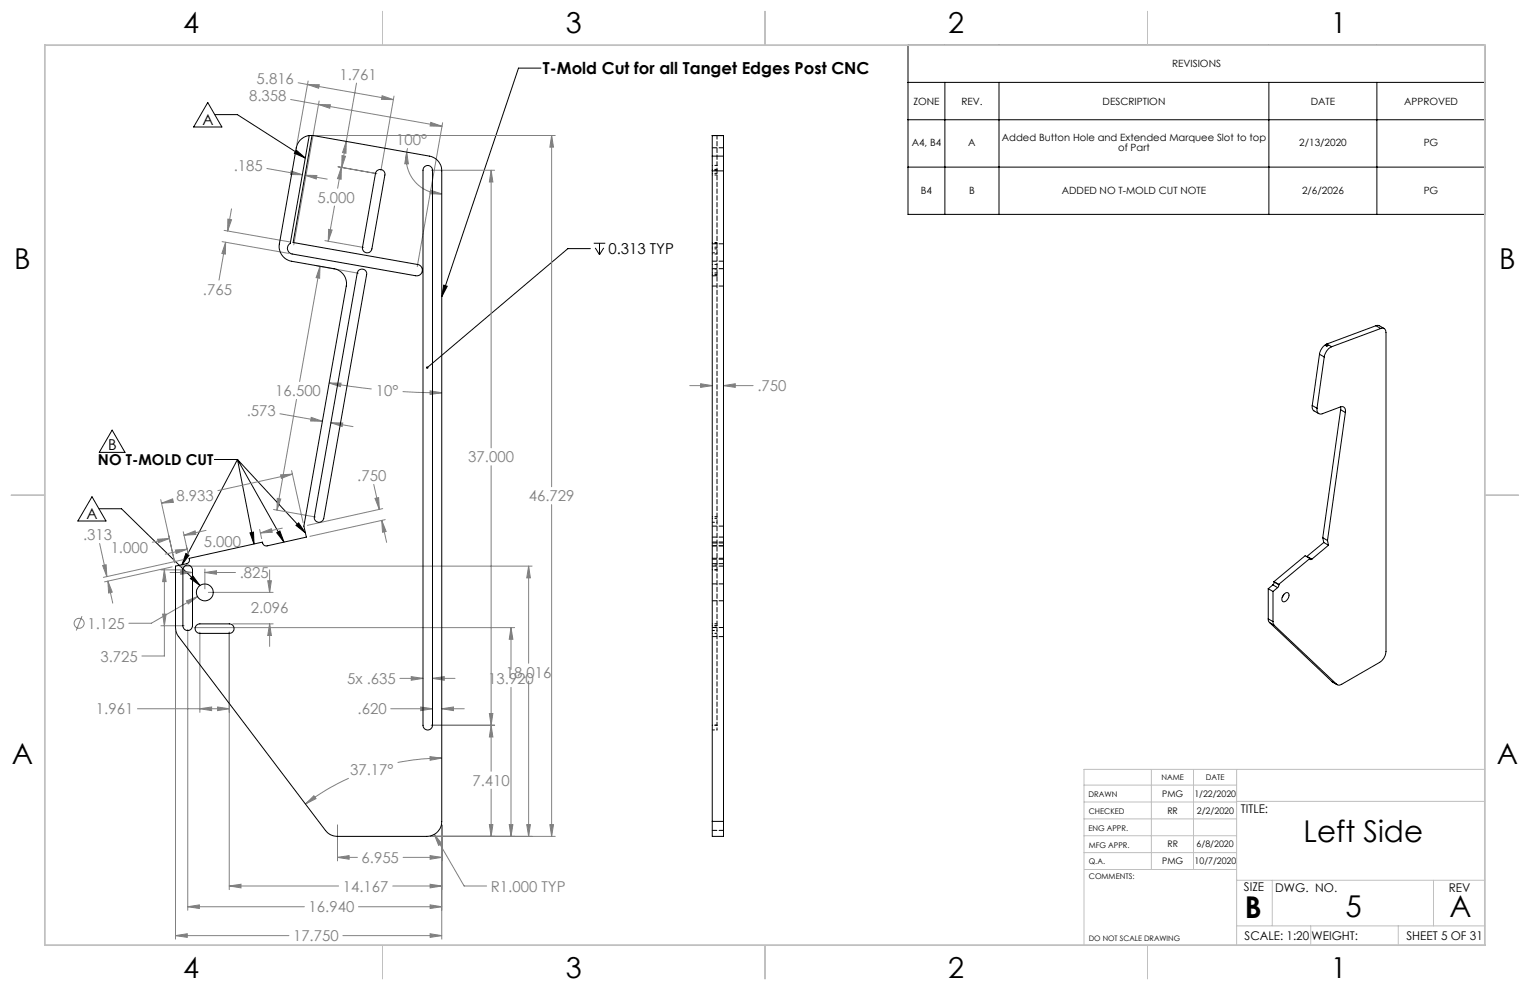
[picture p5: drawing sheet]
<svg xmlns="http://www.w3.org/2000/svg" width="432mm" height="279mm" viewBox="0 0 432 279" stroke-linecap="round" stroke-linejoin="round" font-family="sans-serif">
<g fill="none" stroke="#808080" stroke-width=".28">
<path d="M82 28.1l42.7 7.5M84.1 23.4l2.7 .4M86.8 23.8l3.3 .1-.2 1zM86.8 23.8l24.2 4.3M87 22.9l-3.2 17.8M88.8 38.2h67.9M89.9 29.5l3.3 .1-.1 1zM90.1 28.5l-7.2 40.6M97.7 39.9l-.1 3.4-.9-.2zM100.6 23.5l-4.2 23.7M107.8 27l3.2 1.1-3.3-.1zM111.2 27.1l-3.7 21.1"/>
<path d="M121.6 34.5l3.1 1.1h-3.3zM124.9 34.6l-7.1 40.6M155.7 38.2l.5 3.3h-1zM155.7 38.2v99.2M65.3 58.9l-1.1 6.3M75.3 47.6l10 1.7M82.2 48.3l3.1 1-3.3-.1zM86.1 49.5h3.3l-.1 1zM86.1 49.5l6.3 1.1M94.4 58.1l-1.8 10M95.4 47.1l10.9 1.9-10.8-1.9M96.3 47.2v3.4l-1.1-.2z"/>
<path d="M96.3 47.2l-1 5.9M96.5 43.9l1 .2-1.1 3.1zM114.8 42.9l.5 3.3h-1.1zM114.8 42.9a10 10 0 0 0 9.9 11.8M115 41.8l-.2 1.1M121.5 53.7l3.2 1h-3.3zM121.7 48h17.9M138.6 48l.5 3.4h-1zM138.6 48v78.4M62.7 68.2l18.8 3.3M63.3 65l18.4 3.3M63.7 68.4l-1.9 10.7"/>
<path d="M63.7 68.4l-.1 3.3-1-.2zM64.3 61.8l1 .2-1.1 3.2zM89.3 75l11.9 2.1M90.3 75.2l-.1 3.3-1-.1zM90.3 75.2l-5.7 32.5M91.7 67.9l11 1.9M92.7 64.7l1 .2-1.1 3.2zM79 116.8l12 2.1M83.7 112.7l-5.5 31.3M87.8 117.8l3.2 1.1-3.3-.1zM92.9 108.1h3.3l-.1 1zM92.9 108.1l12 1.7"/>
<path d="M93.4 119.3l3.3 .1-.1 1zM93.4 119.3l6.2 1.1M113.6 110.5l11.1 .3M121.4 110.3l3.3 .5-3.3 .5zM194.7 108.8h6.3M197.7 108.3l3.3 .5-3.3 .5zM204.2 108.8l3.3-.5v1zM204.2 108.8h8.3M79.2 134l3.3-.2-3.1 1.2zM82.3 132.8l3.2 14.7M82.5 133.8l-21 4.7M105.5 136.7l1.6 7.1"/>
<path d="M138.6 131.4v86.3M28.1 153.4l2.1 9.3M29 159.6l1-.2 .2 3.3zM44.5 152.2l3.3-.2-3.1 1.2zM45.4 141l3.9 17.8M45.6 142l3.1-1.2 .2 1zM47.8 152l-4.8 1M48.6 160l-19.1 4.2M48.6 141.3l-3 .7M49.5 155.2l3.3-.2-3.1 1.2zM50.6 159.8h99.6M51.7 150.1l1.5 6.5-.6-2.6"/>
<path d="M51.9 151.1l3.2-1.3 .2 1zM52.4 157.8l-23.2 5.1M52.8 155l-6.2 1.4M58.1 149.7l-6.2 1.4M73.3 149.4l.5 2.6M73.5 150.4l3.1-1.2 .2 1zM77.2 143.8l11.8 2.1M78.2 140.7l1 .1-1 3.2zM79.7 149l-6.2 1.4M105.8 140.7l1.1-.3 .2 3.4zM107.7 146.9l1.4 6.2M107.7 146.9l1.3 3.1-1.1 .2z"/>
<path d="M108 143.5l-21.3 4.8M108.7 146.6l-21.2 4.8M149.2 159.8v27.4M149.2 159.8l.5 3.3h-1zM155.7 142.4v93.6M23.1 173.9l-1.6 4M30.4 164l1.3 3.1-1 .3zM30.4 164l1.4 6.2M45.4 176.6h6.6M45.4 160.8h6.6M45.9 173.3h1l-.5 3.3zM46.4 160.8v24.3h-6.4"/>
<path d="M46.4 160.8l.5 3.3h-1zM48 161.6h6.3M49.5 178.1v86.9M51 161.1l3.3 .5-3.3 .5zM52.6 169.6l3.1-1.2-2.6 2.1zM53 177.6v79.3M54.8 177.1h90.4M55.7 168.4l-13 7.5h-6.3M56.4 178.4v22.6M57.8 161.6l3.3-.5v1zM57.8 160.6v5.6M57.8 161.6h8.7"/>
<path d="M58.8 167.2h18.3M64.7 178.4v72.7M65.7 176.1h11.4M75.6 163.9h1l-.5 3.3zM76.1 176.1l.5 3.3h-1zM76.1 160.8v6.4M76.1 176.1v6.3M144.2 177.1l.5 3.3h-1zM144.2 177.1v11.8M61.4 199.5l3.3 .5-3.3 .6zM112.9 191.5h6.5M116.1 191l3.3 .5-3.3 .5z"/>
<path d="M118.7 199.5l3.4 .5-3.4 .6zM122.1 191.5l3.3-.5v1zM122.1 191.5h6.3M144.2 194v42M149.2 192.2v43.8M38.8 200h25.9M56.4 200l3.3-.5v1.1zM98.4 219.6l-6.3 3.3-5.9 4M110.3 200h11.8M121.4 213.5l3.3 .5-3.3 .6zM121.7 204.7h17.9M124.7 200l3.3-.5v1.1z"/>
<path d="M124.7 214l-5.7 .2-6.8 1M124.7 200h6.3M138.1 201.4h1l-.5 3.3zM138.6 204.7l.5 3.3h-1zM86.2 226.9l2.4-2.3 .6 .8zM95.2 232.8v10.2M121.5 236h35.2M122.6 235.5l2.1 2.6-.9 .5zM122.6 235.5l8.4 14.5h6.3M124.7 232.8v32.2M138.1 232.7h1l-.5 3.3zM138.6 222.7v13.3"/>
<path d="M143.7 232.7h1l-.5 3.3zM148.7 232.7h1l-.5 3.3zM155.2 232.7h1l-.5 3.3zM53 255.9l3.3-.5v1zM53 255.9h32.9M64.7 250l3.3-.4v1zM64.7 250h30.9M95.2 242l3.3-.5v1zM95.2 242h5.7M101.2 255.9h23.5M110.8 250h13.9M113.8 242h10.9"/>
<path d="M121.4 241.5l3.3 .5-3.3 .5zM121.4 249.6l3.3 .4-3.3 .6zM121.4 255.4l3.3 .5-3.3 .5zM49.5 264.1l3.3-.6v1zM49.5 264.1h32M96.8 264.1h27.9M121.4 263.5l3.3 .6-3.3 .4z"/>
<circle cx="22.3" cy="175.9" r="1.41"/>
</g>
<g fill="none" stroke="#000" stroke-width=".28">
<path d="M152.7 19.2h-6.4l-21.6 64.5M256.3 12.7h162.8v47.8h-162.8zM58.6 28.9l4 6.9h-8zM60.6 32.3h6.4l19.1 12.3M256.3 23.2h162.8M256.3 33.8h162.8M266.7 23.2v37.3M281.9 23.2v37.3M358.1 23.2v37.3M388.6 23.2v37.3M83.6 42.4l2.5 2.2-3-1.3zM256.3 47.2h162.8"/>
<path d="M166.6 70.2h-6.3l-39.7 33.6M167.6 68.7h3.2M168 70l1.2 1.9M169.2 68.7v3.2M170.4 70l-1.2 1.9M125.2 80.5l1 .3-1.5 2.9zM31.6 121.4l3.7 6.3h-7.3zM60.7 129.7h6.3M67 129.7l4.7 23.8M67 129.7l19.1 20.7M67 129.7l13.2 23.3M67 129.7l-15.6 29.7"/>
<path d="M26 140.2l3.9 6.8h-7.9zM27.9 143.6h6.4l22.1 21.6M52.5 156.2l.8 .5-1.9 2.7zM70.6 150.4l.9-.2 .2 3.3zM78.1 150.4l.9-.5 1.2 3.1zM83.5 148.3l.8-.7 1.8 2.8zM54.4 162.6l2 2.6-2.7-1.9z"/>
</g>
<g fill="none" stroke="#c0c0c0" stroke-width=".28">
<path d="M108 3.2v9.5M215.9 3.2v9.5M323.8 3.2v9.5M3.1 139.7h9.6M419.1 139.7h9.5M324.9 217.1v28.3M336.8 217.1v28.3M349 217.1v49.6M419.1 217.1h-113.2v49.6M305.9 231.1h43.1M305.9 226.3h43.1M305.9 221.6h43.1"/>
<path d="M305.9 235.9h43.1M349 226.2h70.1M305.9 240.6h43.1M306 245.4h43M349 248.4h70.1M359.1 248.4v12.9M404.6 248.4v12.9M108 266.7v9.6M215.9 266.7v9.6M323.8 266.7v9.6M349 261.3h70.1M369.9 261.3v5.4"/>
<path d="M394.6 261.3v5.4"/>
</g>
<path d="M12.7 12.7h406.4v254h-406.4z" fill="none" stroke="#c0c0c0" stroke-width=".5"/>
<g fill="#000">
<path d="M125.2 80.5l1 .3-1.5 2.9z"/>
<path d="M120.3 103.6v.4l.3-.2-.3 .2a.34 .34 0 0 0 .5 0 .34 .34 0 0 0 0-.5 .34 .34 0 0 0-.5 .1zM83.6 42.4l2.5 2.2-3-1.3zM54.4 162.6l2 2.6-2.7-1.9z"/>
<path d="M70.6 150.4l.9-.2 .2 3.3zM83.5 148.3l.8-.7 1.8 2.8zM78.1 150.4l.9-.5 1.2 3.1zM52.5 156.2l.8 .5-1.9 2.7z"/>
</g>
<path d="M155.2 232.7h1l-.5 3.3zM155.7 38.2l.5 3.3h-1zM121.4 263.5l3.3 .6-3.3 .4zM49.5 264.1l3.3-.6v1zM124.7 200l3.3-.5v1.1zM118.7 199.5l3.4 .5-3.4 .6zM116.1 191l3.3 .5-3.3 .5zM122.1 191.5l3.3-.5v1zM64.3 61.8l1 .2-1.1 3.2zM63.7 68.4l-.1 3.3-1-.2zM82.2 48.3l3.1 1-3.3-.1zM86.1 49.5h3.3l-.1 1zM122.6 235.5l1.2 3.1 .9-.5zM138.6 204.7l.5 3.3h-1zM138.1 232.7h1l-.5 3.3zM138.1 201.4h1l-.5 3.3zM138.6 48l.5 3.4h-1zM121.4 213.5l3.3 .5-3.3 .6zM86.2 226.9l2.4-2.3 .6 .8zM121.4 241.5l3.3 .5-3.3 .5zM95.2 242l3.3-.5v1zM121.4 249.6l3.3 .4-3.3 .6zM64.7 250l3.3-.4v1zM121.4 255.4l3.3 .5-3.3 .5zM53 255.9l3.3-.5v1zM56.4 200l3.3-.5v1.1zM61.4 199.5l3.3 .5-3.3 .6zM45.9 173.3h1l-.5 3.3zM46.4 160.8l.5 3.3h-1zM143.7 232.7h1l-.5 3.3zM144.2 177.1l.5 3.3h-1zM148.7 232.7h1l-.5 3.3zM149.2 159.8l.5 3.3h-1zM30.4 164l1.3 3.1-1 .3zM29 159.6l1-.2 .2 3.3zM73.5 150.4l3.1-1.2 .2 1zM49.5 155.2l3.3-.2-3.1 1.2zM79.2 134l3.3-.2-3.1 1.2zM45.6 142l3.1-1.2 .2 1zM44.5 152.2l3.3-.2-3.1 1.2zM51.9 151.1l3.2-1.3 .2 1zM105.8 140.7l1.1-.3 .2 3.4zM107.7 146.9l1.3 3.1-1.1 .2zM92.9 108.1h3.3l-.1 1zM121.4 110.3l3.3 .5-3.3 .5zM87.8 117.8l3.2 1.1-3.3-.1zM93.4 119.3l3.3 .1-.1 1zM78.2 140.7l1 .1-1 3.2zM90.3 75.2l-.1 3.3-1-.1zM89.9 29.5l3.3 .1-.1 1zM121.6 34.5l3.1 1.1h-3.3zM92.7 64.7l1 .2-1.1 3.2zM96.3 47.2v3.4l-1.1-.2zM96.5 43.9l1 .2-1.1 3.1zM97.7 39.9l-.1 3.4-.9-.2zM114.8 42.9l.5 3.3h-1.1zM121.5 53.7l3.2 1h-3.3zM107.8 27l3.2 1.1-3.3-.1zM86.8 23.8l3.3 .1-.2 1zM52.6 169.6l.5 .9 2.6-2.1zM51 161.1l3.3 .5-3.3 .5zM57.8 161.6l3.3-.5v1zM75.6 163.9h1l-.5 3.3zM76.1 176.1l.5 3.3h-1zM197.7 108.3l3.3 .5-3.3 .5zM204.2 108.8l3.3-.5v1z" fill="#808080"/>
<g fill="none" stroke="#000" stroke-width=".28">
<path d="M87.3 38.2l-5.4 30.5a1.6 1.6 0 0 0-.8 1.7 1.6 1.6 0 0 0 1.3 1.3l34.9 6.1a1.61 1.61 0 0 0 1.9-1.3 1.61 1.61 0 0 0-1.3-1.9l-35.2-6.2 5.4-30.2M87.3 38.2a4.4 4.4 0 0 0-3.7 3.5l-4.8 27.1a4.3 4.3 0 0 0 3.5 4.9l12 2.1a4.2 4.2 0 0 1 3.4 5l-11.9 67.7 .7 3.1-11.1 2.5a1.11 1.11 0 0 1-1.4-1.1l-20.6 4.6a1.08 1.08 0 0 1-.8 1.5l-3.1 .7v17.3l.5 2 41.9 55.3a4.1 4.1 0 0 0 3.3 1.6h25.2a4.2 4.2 0 0 0 4.3-4.2v-183.6a4.2 4.2 0 0 0-3.5-4.1l-33.1-5.9M87.3 38.2h.8M201 38.3h3.2M201 38.3v5.8M202.4 38.2h.1M204.2 38.3v5.8M106.4 48.2a1.34 1.34 0 0 1 1.5-.2 1.34 1.34 0 0 1 .7 1.4l-3.6 20.8a1.34 1.34 0 0 1-1.6 1.1 1.34 1.34 0 0 1-1.1-1.5l3.7-20.9zM119.8 47.1a1.35 1.35 0 0 1 1.5-.3 1.35 1.35 0 0 1 .8 1.2v156.7a1.34 1.34 0 0 1-1.4 1.3 1.34 1.34 0 0 1-1.3-1.3v-156.7zM201 44.1v4.1M201 44.1h3.2M201 48.2h3.2"/>
<path d="M201 48.2v183.6M204.2 44.1v4.1M204.2 48.2v183.6M101.2 76.3a1.34 1.34 0 0 1 1.6-.2 1.34 1.34 0 0 1 .7 1.4l-12.1 68.8a1.34 1.34 0 0 1-1.6 1.1 1.34 1.34 0 0 1-1.1-1.6l12.1-68.8zM372.4 100l1.3 .8M372.4 100l-2.1 14.4M374.3 97.2l.5 .3-.2 .1a1.14 1.14 0 0 0-1.7 .9l-.5 1.5M374.3 97.2l-.1 .3M374.5 97.1l-.2 .1M374.5 97.1l1.3 .8M375.8 97.9l-1.3 1-.8 1.9M388.3 91.9h.8l1.5 .8"/>
<path d="M388.3 91.9l1.4 .8M388.3 91.9l-13.8 5.2M389.7 92.7a1.05 1.05 0 0 1 1.1 .1 1.05 1.05 0 0 1 .4 1.1v89.9l-.6 1.9-1 1.1-10.9 6.3a1.17 1.17 0 0 1-1.5 0M389.7 92.7l-13.9 5.2M370.3 114.4a1.48 1.48 0 0 0 .5 1.6l1.4 .7M370.3 114.4l1.4 .8M371.7 115.2a1.16 1.16 0 0 0 .2 1.3 1.16 1.16 0 0 0 1.3 .3l5-1.9a1.12 1.12 0 0 1 1.3 .2 1.12 1.12 0 0 1 .2 1.3M373.7 100.8l-2 14.4M378.4 114.8v.8M378.4 115.6l1.3 .8M378.4 115.6l-5.1 36.2M379.7 116.4l-5.1 36.1"/>
<path d="M52.1 159.8a1.36 1.36 0 0 1 1.4-.2 1.36 1.36 0 0 1 .8 1.2v15.8a1.36 1.36 0 0 1-1.3 1.4 1.36 1.36 0 0 1-1.4-1.4v-15.8zM368.9 157l-.1 .1M368.9 157l1.3 .8M369.7 157.6l.2 .3 .3-.1M369.7 157.6l-8.8 7.3M369.7 157.6l-1.4-.8-8.7 7.3M373.3 151.8l1.3 .7M373.3 151.8l.3 1.3M373.6 153.1l1.3 .8M373.6 153.1l-4.7 3.9M374.6 152.5l.3 1.4M374.9 153.9l-4.7 3.9"/>
<path d="M55.4 176.5l1-.4h8.3a1.34 1.34 0 0 1 1.3 1.3 1.34 1.34 0 0 1-1.3 1.4h-8.3a1.34 1.34 0 0 1-1.2-.9 1.34 1.34 0 0 1 .2-1.4zM357.9 174.7l.4 1M357.9 166.2l1.4 .7M357.9 174.7l1.4 .7M357.9 166.2v8.5M358.3 175.7l1.3 .8M358.3 175.7l17.6 16.6M359.2 165.1l1.4 .7M359.2 165.1l-1.3 1.1M359.3 175.4l.3 1.1M359.3 166.9v8.5M359.6 164.1l1.3 .8"/>
<path d="M359.6 164.1v.2M359.6 164.3l-.4 .8M359.6 164.3l1.3 .7M359.6 176.5l17.6 16.6M360.6 165.8l-1.3 1.1M360.9 164.9v.1M360.9 165l-.3 .8M362.3 167.8a.81 .81 0 0 1 1.2-.5 .81 .81 0 0 1 .2 1.3l-.5 .7a.81 .81 0 0 1-1.2 .5 .81 .81 0 0 1-.1-1.3zM362.3 167.7l-.4 .9M375.9 192.3l1.5 1M375.9 192.3l1.3 .8M201 231.8v4.2h3.2v-4.2"/>
<path d="M201 231.8h3.2"/>
<circle cx="57.8" cy="167.2" r="2.38"/>
</g>
<g fill="none" stroke="#000" stroke-width=".28" stroke-dasharray="1.3 .6" stroke-dashoffset=".7">
<path d="M202.4 38.2h-1.4M202.4 48v-1.3M202.4 48h-1.4M202.4 49.4h-1.4M202.4 48.9h-1.4M202.4 46.7h-1.4M202.4 47.8h-1.4M201 77.8h1.4M201 71.3h1.4M202.4 77.8h-1.4M202.4 74.6h-1.4M202.4 71.7h-1.4"/>
<path d="M202.4 69.8h-1.4M202.4 70.2h-1.4M202.4 77.5h-1.4M202.4 77h-1.4M202.4 68.4h-1.4M202.4 68.7h-1.4M202.4 75.9h-1.4M201 147.4h1.4M202.4 145.8h-1.4M202.4 146.3h-1.4M202.4 159.5h-1.4M201 177.9h1.4"/>
<path d="M202.4 178.7h-1.4M202.4 176h-1.4M202.4 176.6h-1.4M202.4 160.8h-1.4M201 206h1.4M202.4 204.7h-1.4M202.4 206v-1.3"/>
</g>
<path d="M202.4 204.7v-156.7" fill="none" stroke="#000" stroke-width=".28" stroke-dasharray="1.3 .6" stroke-dashoffset=".4"/>
<g fill="none" stroke="#000" stroke-width=".28" stroke-dasharray="1.3 .6">
<path d="M201 41.7h3.2M201 73.7h3.2M204.2 75.8h-3.2M204.2 68.8h-3.2M201 80.7h3.2M201 148.5h3.2M201 151.6h3.2M201 153.2h3.2M201 159.1h3.2M201 159.8h3.2M201 154.1h3.2M204.2 154h-3.2"/>
<path d="M204.2 153h-3.2M204.2 157.8h-3.2M204.2 157.6h-3.2M201 179.7h3.2M201 169.6h3.2M204.2 177.1h-3.2M204.2 164.8h-3.2M204.2 234.4h-3.2"/>
</g>
<path d="M202.4 46.7v-8.5" fill="none" stroke="#000" stroke-width=".28" stroke-dasharray="1.3 .6" stroke-dashoffset=".2"/>
<g font-size="8.5">
<text x="367.9" y="237.7">Left Side</text>
<text x="351.3" y="259">B</text>
<text x="379.7" y="258.9">5</text>
<text x="409.1" y="258.9">A</text>
</g>
<g font-size="8.1">
<text x="51.7" y="9.3">4</text>
<text x="159.7" y="9.3">3</text>
<text x="267.6" y="9.3">2</text>
<text x="375.6" y="9.3">1</text>
<text x="4" y="76">B</text>
<text x="423.1" y="76">B</text>
<text x="3.3" y="215.7">A</text>
<text x="422.4" y="215.7">A</text>
<text x="51.7" y="276">4</text>
<text x="159.7" y="276">3</text>
<text x="267.6" y="276">2</text>
<text x="375.6" y="276">1</text>
</g>
<text font-size="4.7" x="153.2" y="20.9">T-Mold Cut for all Tanget Edges Post CNC</text>
<g font-size="4.2" fill="#808080">
<text x="72.4" y="23.8">5.816</text>
<text x="95.8" y="22.5">1.761</text>
<text x="70.3" y="28.5">8.358</text>
<text x="111.8" y="40.9">100°</text>
<text x="66" y="48.2">.185</text>
<text x="89.6" y="57.2">5.000</text>
<text x="57.3" y="83.2">.765</text>
<text x="77.7" y="111.8">16.500</text>
<text x="106.1" y="111.8">10°</text>
<text x="213.7" y="110.4">.750</text>
<text x="69.6" y="117.4">.573</text>
<text x="132.2" y="130.5">37.000</text>
<text x="100.8" y="135.8">.750</text>
<text x="49.8" y="141.5">8.933</text>
<text x="149.3" y="141.5">46.729</text>
<text x="23.4" y="152.5">.313</text>
<text x="57.5" y="154.4">5.000</text>
<text x="31.2" y="156.1">1.000</text>
<text x="67.6" y="163.2">.825</text>
<text x="70.8" y="172.9">2.096</text>
<text x="24.7" y="177.4">1.125</text>
<text x="28.3" y="186.7">3.725</text>
<text x="142.7" y="191.3">18.016</text>
<text x="97.9" y="193">5x .635</text>
<text x="137.8" y="193">13.920</text>
<text x="27.1" y="201.6">1.961</text>
<text x="100.9" y="201.6">.620</text>
<text x="98.8" y="218.7">37.17°</text>
<text x="133.3" y="221.8">7.410</text>
<text x="102" y="243.6">6.955</text>
<text x="96.8" y="251.6">14.167</text>
<text x="138.5" y="251.6">R1.000 TYP</text>
<text x="87.1" y="257.5">16.940</text>
<text x="82.7" y="265.6">17.750</text>
</g>
<g font-size="4.2">
<text x="57.1" y="35.2">A</text>
<text x="171.7" y="71.8">0.313 TYP</text>
<text x="27.6" y="131.3">NO T-MOLD CUT</text>
<text x="30.5" y="127">B</text>
<text x="24.4" y="146.4">A</text>
</g>
<g font-size="3.4">
<text x="350.2" y="229.5">TITLE:</text>
<text x="351.1" y="251.6">SIZE</text>
<text x="359.9" y="251.6">DWG. NO.</text>
<text x="408.9" y="251.7">REV</text>
<text x="351.2" y="265.2">SCALE: 1:20</text>
<text x="370.1" y="265.3">WEIGHT:</text>
<text x="396.9" y="265.2">SHEET 5 OF 31</text>
</g>
<g font-size="2.8">
<text x="330.8" y="19">REVISIONS</text>
<text x="257.8" y="29.6">ZONE</text>
<text x="271.3" y="29.6">REV.</text>
<text x="311.2" y="29.6">DESCRIPTION</text>
<text x="369.9" y="29.6">DATE</text>
<text x="396.3" y="29.6">APPROVED</text>
<text x="257.3" y="41.3">A4, B4</text>
<text x="273.3" y="41.3">A</text>
<text x="282.7" y="39.8">Added Button Hole and Extended Marquee Slot to top</text>
<text x="366.7" y="41.3">2/13/2020</text>
<text x="401.8" y="41.3">PG</text>
<text x="315.6" y="42.7">of Part</text>
<text x="259.9" y="54.9">B4</text>
<text x="273.5" y="54.9">B</text>
<text x="299.7" y="54.9">ADDED NO T-MOLD CUT NOTE</text>
<text x="367.5" y="54.9">2/6/2026</text>
<text x="401.8" y="54.9">PG</text>
</g>
<g font-size="2.5">
<text x="328" y="224.8">PMG</text>
<text x="337.1" y="224.9">1/22/2020</text>
<text x="329.5" y="229.6">RR</text>
<text x="337.8" y="229.7">2/2/2020</text>
<text x="329.5" y="239.1">RR</text>
<text x="337.7" y="239.1">6/8/2020</text>
<text x="328" y="243.9">PMG</text>
<text x="337.2" y="243.8">10/7/2020</text>
</g>
<g font-size="2.2">
<text x="327.8" y="220.1">NAME</text>
<text x="340.3" y="220.2">DATE</text>
<text x="307.2" y="224.9">DRAWN</text>
<text x="307.3" y="229.8">CHECKED</text>
<text x="307.2" y="234.5">ENG APPR.</text>
<text x="307.3" y="239.2">MFG APPR.</text>
<text x="307.3" y="243.9">Q.A.</text>
<text x="307.3" y="248.1">COMMENTS:</text>
</g>
<text font-size="2.1" x="307.3" y="265.4">DO NOT SCALE DRAWING</text>
</svg>
